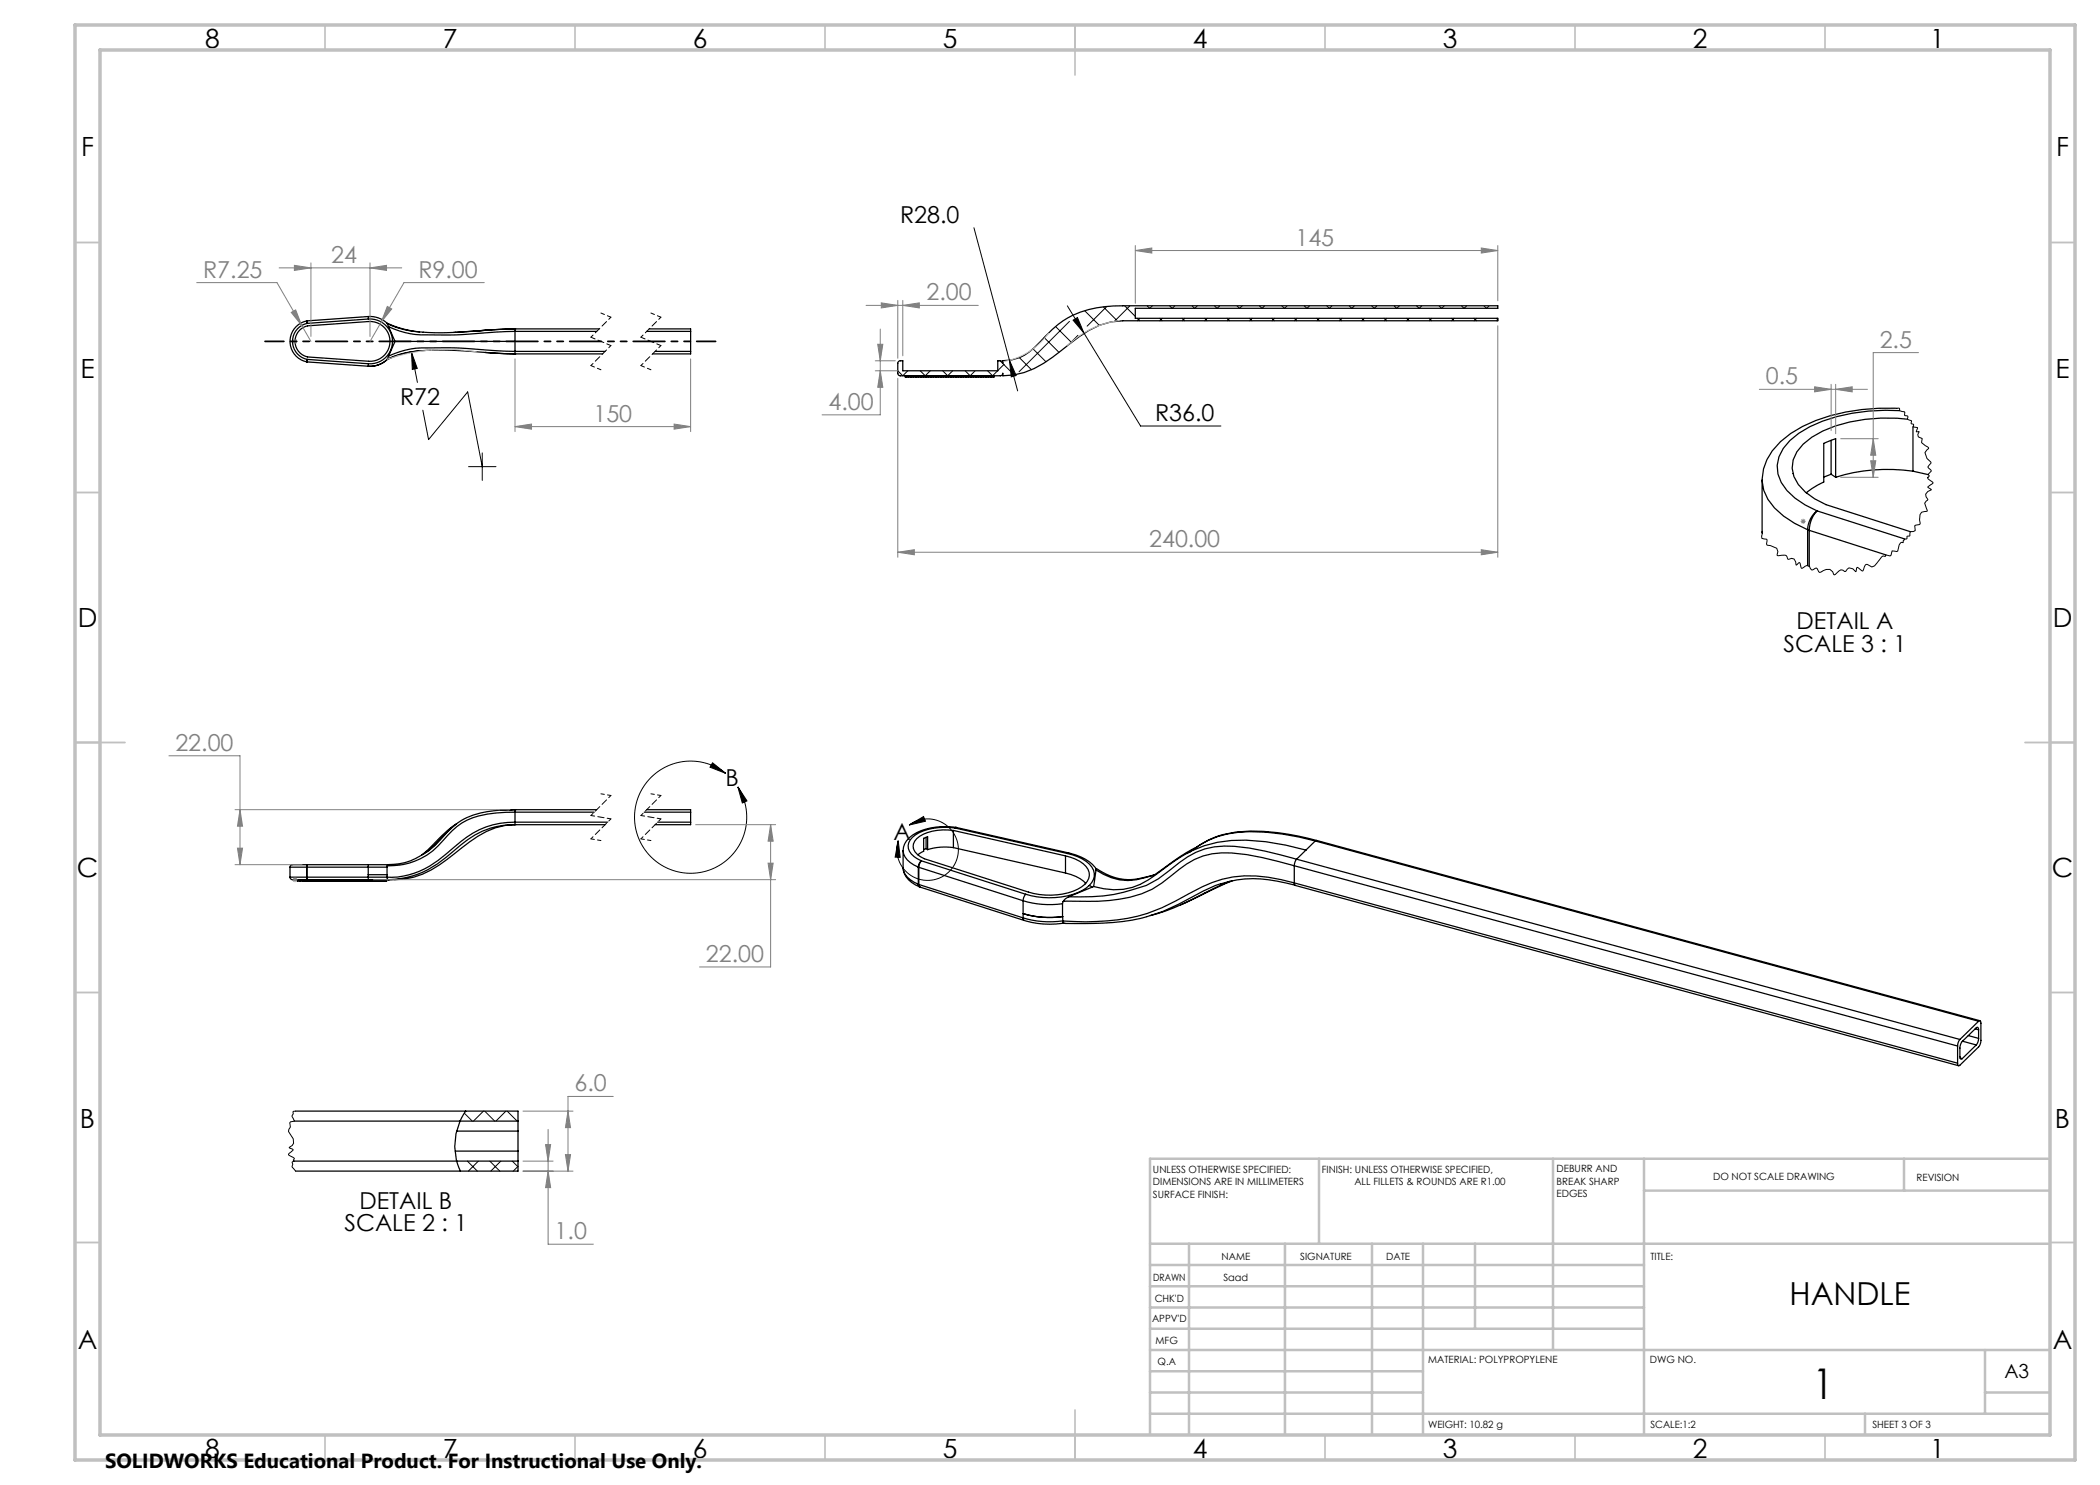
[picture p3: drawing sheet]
<svg xmlns="http://www.w3.org/2000/svg" width="420mm" height="297mm" viewBox="0 0 420 297" stroke-linecap="round" stroke-linejoin="round" font-family="sans-serif">
<g fill="none" stroke="#000" stroke-width=".25">
<path d="M60.1 65.9l1.4-.7 12.2-.9a4 4 0 0 1 4.3 4 4 4 0 0 1-4.3 4l-12.2-.9a3.2 3.2 0 0 1-2.4-2.3 3.2 3.2 0 0 1 1-3.2zM61.3 64.2a4.2 4.2 0 0 0-3.3 4.1 4.2 4.2 0 0 0 3.3 4.1M61.3 64.2l.1 .5M61.3 72.4h.1M61.4 64.2v.5M61.4 64.2h-.1M61.4 72.4l12.2 .9M61.4 64.7a3.7 3.7 0 0 0-2.9 3.6 3.7 3.7 0 0 0 2.9 3.6M61.4 71.9l-.1 .5M61.4 71.9v.5M61.4 71.9l12.3 .9M73.6 63.3a5 5 0 0 1 3.8 1.3 20.8 20.8 0 0 0 5.6 1.7l.9 .1"/>
<path d="M73.6 63.3l.1 .5M73.6 63.3l-12.2 .9M73.7 72.8l-.1 .5M73.7 63.8a4.5 4.5 0 0 1 4.8 4.5M73.7 63.8l-12.3 .9M77.4 71.9a5 5 0 0 1-3.8 1.4M77.7 65.3l1.3 3M77.7 65.3a17.3 17.3 0 0 0 8.8 1.7h4.8l11.7-.7M77.7 65.3l-.3-.6 .1 .1a17.9 17.9 0 0 0 8.2 1.7h5.4M78.5 68.3a4.5 4.5 0 0 1-4.8 4.5M78.5 68.3h.5M79 68.3h24"/>
<path d="M79 68.3l-1.3 2.9M84.1 70.2l-1.2 .1a20.3 20.3 0 0 0-5.4 1.6M92.1 66.4l-1.1 .1M97 70.5h.4M97 70.5a58.6 58.6 0 0 0-16.2 .1l-1.9 .6-1.5 .7 .3-.7M97 70.5l6 .3M97.5 70.5l.8 .1M97.9 66l-7.2 .5M98.1 70.6h.4M98.1 66l-3.4 .2M98.5 70.6l4.5 .2M103 65.8h.1"/>
<path d="M103 70.8h.1M103 65.8l-5.9 .3M103 70.3l-11.7-.7h-4.3a18 18 0 0 0-9.3 1.6M103 70.3v.5M103 65.8v.5M103 65.8l-10.8 .6M103 70.3h18M103 66.3h16.3M103 70.8h17.5M103 65.8h16.8M103 66.3v4M129.3 66.3h8.8"/>
<path d="M129.8 65.8h8.3v.5M131 70.3h7.1M138.1 70.3v.5h-7.6M138.1 66.3v4M179.7 72.3l.9-.1v2h19v-2h.7l.3 .5v-.6a9.4 9.4 0 0 0 7.4-3.7 18.2 18.2 0 0 1 11.3-6.8l3.4-.4h1.9h75v.5h-72.5v2h72.5v.5h-75a14.6 14.6 0 0 0-8.8 3.2l-1.9 1.4a38.7 38.7 0 0 1-7.1 4.9l-2 .8-2.1 .5-2.1 .2v-.5l-.3 .4-1.5 .1v.2h-.2v-.2h-.3v.2h-.2v-.2h-.3v.2h-.2v-.2h-.3v.2h-.2v-.2h-.3v.2h-.2v-.2h-.3v.2h-.2v-.2h-.3v.2h-.2v-.2h-.3v.2h-.2v-.2h-.3v.2h-.2v-.2h-.3v.2h-.2v-.2h-.3v.2h-.2v-.2h-.3v.2h-.2v-.2h-.3v.2h-.2v-.2h-.3v.2h-.2v-.2h-.3v.2h-.2v-.2h-.3v.2h-.2v-.2h-.3v.2h-.2v-.2h-.3v.2h-.2v-.2h-.3v.2h-.2v-.2h-.3v.2h-.2v-.2h-.3v.2h-.2v-.2h-.3v.2h-.2v-.2h-.3v.2h-.2v-.2h-.3v.2h-.2v-.2h-.3v.2h-.2v-.2h-.3v.2h-.2v-.2h-.3v.2h-.2v-.2h-.3v.2h-.2v-.2h-.3v.2h-.2v-.2h-.3v.2h-.2v-.2h-.3v.2h-.2v-.2h-.3v.2h-.2v-.2h-.3v.2h-.2v-.2h-.3v.2h-.2v-.2h-.3v.2h-.2v-.2h-.3v.2h-.2v-.2l-1.1-.1-.4-.3v-2.1zM352.4 96l.1 10.6M352.4 96.1a8 8 0 0 0 2.5 5.5l1.8 1.6 2.2 1.5 2.6 1.2M358.6 94.7h.1M366.2 94.8l-1.4 .6M366.2 94.8l.9 .7M366.2 88.1v6.7M367.1 95.5v-7.8l-2.3 1v7.7l-2.3 1.3-1.3 .9"/>
<path d="M379.4 81.7a39.9 39.9 0 0 0-18.9 3.6 14.5 14.5 0 0 0-7.8 8.5l-.2 2.3M379.9 82.1a36.3 36.3 0 0 0-18 3.3 11.9 11.9 0 0 0-6.1 6 6.6 6.6 0 0 0 1.6 6.7l1.6 1.5 2 1.4 2.4 1.2M381.5 83.8a32.5 32.5 0 0 0-17 2.4 10.3 10.3 0 0 0-5.9 5.8 6.2 6.2 0 0 0 2.5 6.4l1.8 1.4 2.3 1.1 16.8 5.4M382.6 94.2a34.9 34.9 0 0 0-15.5 1.3M382.6 94.2l3 .7M382.6 85.4v8.8M352.5 106.6v.1M361.5 105.9l.4 .2M361.5 105.9v7.1M361.9 106.1l15.2 4.9M361.9 106.1v7M363.4 102.2a5.6 5.6 0 0 0-1.5 3.9"/>
<path d="M363.4 102.2a4.8 4.8 0 0 0-1.9 3.7M363.4 102.2l17.5 5.6M58 175.4l.1 .4 .3 .1h3M58 175.4h3.3M58 173.4h3.3M58 173.4v2M59.5 175.9l.1 .3M59.6 175.9v.3M59.8 175.9v.3h-.2M60 175.9v.3h.1M60.1 175.9v.3M60.4 175.9v.3h-.3"/>
<path d="M60.5 175.9v.3h.2M60.7 176.2h.3M60.7 175.9v.3M61 175.9v.3M61 176.2h.3M61.3 176.2h.2M61.3 175.9v.3M61.3 173.4h.1M61.3 175.4h.1M61.3 175.4l.1 .5M61.3 173.4v2M61.4 175.4v.5"/>
<path d="M61.4 173.4h12.2M61.4 175.4h12.2M61.4 173.4v2M61.4 172.9h-3l-.3 .2-.1 .3M61.4 172.9v.5M61.4 172.9l-.1 .5M61.4 172.9h12.3M61.4 175.9h12.3M61.5 176.2h.3M61.5 175.9v.3M61.8 176.2h.2M61.8 175.9v.3"/>
<path d="M62 176.2h.3M62 175.9v.3M62.3 176.2h.2M62.3 175.9v.3M62.5 176.2h.3M62.5 175.9v.3M62.8 176.2h.2M62.8 175.9v.3M63 176.2h.3M63 175.9v.3M63.3 176.2h.2M63.3 175.9v.3"/>
<path d="M63.5 176.2h.3M63.5 175.9v.3M63.8 176.2h.3M63.8 175.9v.3M64.1 176.2h.2M64.1 175.9v.3M64.3 176.2h.3M64.3 175.9v.3M64.6 176.2h.2M64.6 175.9v.3M64.8 176.2h.3M64.8 175.9v.3"/>
<path d="M65.1 176.2h.2M65.1 175.9v.3M65.3 176.2h.3M65.3 175.9v.3M65.6 176.2h.2M65.6 175.9v.3M65.8 176.2h.3M65.8 175.9v.3M66.1 176.2h.2M66.1 175.9v.3M66.3 176.2h.3M66.3 175.9v.3"/>
<path d="M66.6 176.2h.3M66.6 175.9v.3M66.9 176.2h.2M66.9 175.9v.3M67.1 176.2h.3M67.1 175.9v.3M67.4 176.2h.2M67.4 175.9v.3M67.6 176.2h.3M67.6 175.9v.3M67.9 176.2h.2M67.9 175.9v.3"/>
<path d="M68.1 176.2h.3M68.1 175.9v.3M68.4 176.2h.2M68.4 175.9v.3M68.6 176.2h.3M68.6 175.9v.3M68.9 176.2h.2M68.9 175.9v.3M69.1 176.2h.3M69.1 175.9v.3M69.4 176.2h.2M69.4 175.9v.3"/>
<path d="M69.6 176.2h.3M69.6 175.9v.3M69.9 176.2h.3M69.9 175.9v.3M70.2 176.2h.2M70.2 175.9v.3M70.4 176.2h.3M70.4 175.9v.3M70.7 176.2h.2M70.7 175.9v.3M70.9 176.2h.3M70.9 175.9v.3"/>
<path d="M71.2 176.2h.2M71.2 175.9v.3M71.4 176.2h.3M71.4 175.9v.3M71.7 176.2h.2M71.7 175.9v.3M71.9 176.2h.3M71.9 175.9v.3M72.2 176.2h.2M72.2 175.9v.3M72.4 176.2h.3M72.4 175.9v.3"/>
<path d="M72.7 176.2h.3M72.7 175.9v.3M73 176.2h.2M73 175.9v.3M73.2 176.2h.3M73.2 175.9v.3M73.5 176.2h.2M73.5 175.9v.3M73.6 175.4l.1 .5M73.6 175.4h3.8M73.6 174.9h3.8M73.6 173.4h3.8"/>
<path d="M73.6 173.4v2M73.7 175.9h4.2M73.7 172.9l-.1 .5M73.7 172.9h4M73.7 176.2h.3M73.7 175.9v.3M74 176.2h.2M74 175.9v.3M74.2 176.2h.3M74.2 175.9v.3M74.5 176.2h.2M74.5 175.9v.3"/>
<path d="M74.7 176.2h.2M74.7 175.9v.3M74.9 176.2h.3M74.9 175.9v.3M75.2 176.2h.2M75.2 175.9v.3M75.4 176.2h.2M75.4 175.9v.3M75.6 176.2h.3M75.6 175.9v.3M75.9 176.2h.2M75.9 175.9v.3"/>
<path d="M76.1 176.2h.2M76.1 175.9v.3M76.3 176.2h.2M76.3 175.9v.3M76.5 176.2h.2M76.5 175.9v.3M76.7 175.9v.3M76.9 175.9v.3h-.2M77 175.9v.3h.1M77.1 175.9v.3M77.3 175.9v.3h-.2M77.4 173.4v2"/>
<path d="M77.4 175.4l.1 .4 .2 .1M77.4 175.4h.1M77.4 173.2v.2M85 170.6l-.2 .1M90.2 165.7l-.8 .8a18 18 0 0 1-6.3 5.2 13.7 13.7 0 0 1-5.5 1.3l-.2 .2M91 165l-1.6 1.4-2.5 2.6-1.8 1.5M91.3 164.7v.1a21.1 21.1 0 0 0-5 4.4l-1.9 1.8M100.7 162h-.5M101.1 162h-.9M102.5 161.9l-1.2 .1M103 164.9h.1M103 161.9h.1"/>
<path d="M103 161.9a23.6 23.6 0 0 0-10.2 1.9l-1.2 .7-1.5 1.3M103 164.4a16.9 16.9 0 0 0-12.3 5.1 20.5 20.5 0 0 1-9 5.5 12.8 12.8 0 0 1-4.3 .4M103 164.4v.5M103 164.9a15.8 15.8 0 0 0-10.8 4.1l-1.9 1.5a18.5 18.5 0 0 1-12.6 5.4M103 162.4a20.6 20.6 0 0 0-10.6 2.2 22.3 22.3 0 0 0-4.8 4.6 14.1 14.1 0 0 1-10.2 4M103 164.9a14.5 14.5 0 0 0-9.1 3.5l-1.6 1.2a27.6 27.6 0 0 1-9.6 5.8 19.3 19.3 0 0 1-5 .5M103 162v.4M103 162.4v2M103 162.4h15.8M103 164.4h18.5M103 161.9h16.3M103 164.9h18"/>
<path d="M103 161.9l-1.1 .1M128.8 162.4h9.3M129.3 161.9h8.8v.5M131.5 164.4h6.6M138.1 164.4v.5h-7.1M138.1 162.4v2M180.6 170.1v3.5a3.5 3.5 0 0 0 2.2 2.8l.9 .5M180.6 170.1a3.5 3.5 0 0 0 2.2 2.9l.9 .4M180.6 173.6a4.4 4.4 0 0 0 3.3 3.8M182.7 169.7h.1M183.7 173.4l.1 .1M183.7 176.9h.1"/>
<path d="M183.7 176.9l.2 .5M183.7 173.4v3.5M183.8 176.9l.2 .5M183.8 173.5l20.8 6.6M183.8 176.9l20.8 6.7M183.8 173.5v3.4M183.9 177.4h.1M184 177.4l20.8 6.7M184.3 172.2l-.4 .5-.1 .8M184.3 172.2a1.62 1.62 0 0 0-.6 1.2M184.3 172.2l20.9 6.7M185.2 169.7l-.5 .2"/>
<path d="M185.2 169.7l.3 .2M185.2 167.5v2.2M185.5 169.9v-2.5l-.8 .3v2.5l-1.1 .8M190.7 166.1a9.4 9.4 0 0 0-7.3 1.6 1.99 1.99 0 0 0 .1 3.2l1.4 .9 20.8 6.6a13.5 13.5 0 0 0 10.6-1 2.63 2.63 0 0 0 .4-4.6 8.7 8.7 0 0 0-3.6-1.6M190.7 169.5a11.6 11.6 0 0 0-5.2 .4M190.7 166.1l22.4 5.1M190.7 169.5l22.4 5.1M190.7 166.1v3.4M191 165.6a11.2 11.2 0 0 0-8.5 1.9 2.33 2.33 0 0 0 .3 3.8l1.5 .9M191 165.6l22.5 5.1M191.2 165.5a12.1 12.1 0 0 0-9.4 2.1 3.4 3.4 0 0 0-1.2 2.6M191.2 165.5h.1"/>
<path d="M191.2 165.5l-.2 .1M191.2 165.5l22.5 5.1M205.2 178.9l-.4 .5-.2 .7M213.1 174.6a8 8 0 0 1 4.1 2.1M213.1 171.2v3.4M213.5 170.7a7.3 7.3 0 0 1 5.2 3.3 2.71 2.71 0 0 1-.8 3.1M213.7 179.4l-.6 .3-.5 .6M213.7 170.6l-.2 .1M213.7 170.6a8.6 8.6 0 0 1 5.6 3.3M217.9 177.1a12.5 12.5 0 0 1-9.3 2.4l-3.4-.6M217.9 177.1l.5 .3M218.7 177.3l-5 2.1"/>
<path d="M219.2 174l.1-.3a11.6 11.6 0 0 0 10.8 1.5l.8-.2M219.2 174l-.5 3.3M219.2 174a10.8 10.8 0 0 0 9.9 1.5l1.6-.4M228.1 176.9a12.6 12.6 0 0 1-9.4 .4M237.4 170.6l-2.4 1.5-5.3 3.9-1.5 .8M238.9 169.6a70.4 70.4 0 0 0-8.2 5.5M244.1 176.8a22.2 22.2 0 0 1 13.2-.2l1.8 .5M244.2 176.7a49.4 49.4 0 0 0-8.5 4.1l-3.1 1.5-3.2 1M246 176.3l-5 2.3a44.5 44.5 0 0 1-10.9 4.5M246.5 176.2l-10.4 4.8M258.9 176.6a30.3 30.3 0 0 0-12.3-1.2 25.4 25.4 0 0 0-8.8 3.3 36.8 36.8 0 0 1-12.2 5 56.1 56.1 0 0 1-13.1 .5M258.9 173.2a55.1 55.1 0 0 0-14.6-2.6 13.4 13.4 0 0 0-8.5 3.3 25.2 25.2 0 0 1-7.5 4.9 35.5 35.5 0 0 1-12.5 1.5h-3.2"/>
<path d="M258.9 176.6l.2 .5 132.6 36M258.9 173.2l132.6 36M258.9 176.6l132.6 36M258.9 173.2v3.4M259.3 171.8l-.3 .6-.1 .8M259.3 171.8a58.1 58.1 0 0 0-14.5-2.6 14 14 0 0 0-8.8 3.2l-4.4 3.4-2.3 1.3a36.2 36.2 0 0 1-15.6 2.3M259.3 171.8l132.7 36.1M261.2 170a41.2 41.2 0 0 0-17.7-1.5l-2.7 .7-2.5 1-.9 .5M261.2 170l-1.9 1.8M263.1 168.2a40.3 40.3 0 0 0-17.6-1.4 17.2 17.2 0 0 0-7.6 3.7M263.1 168.2l-1.9 1.8M263.1 168.2l132.6 36"/>
<path d="M263.3 168.1l-.2 .1M263.3 168.1a46 46 0 0 0-16.1-1.7 16.8 16.8 0 0 0-8.3 3.3M263.3 168.1l132.7 36M204.6 180.1a18.4 18.4 0 0 0 7.9 .6M204.6 183.6a18.3 18.3 0 0 0 7.9 .6M204.6 183.6l.2 .5M204.6 180.1v3.5M204.8 184.1a17.3 17.3 0 0 0 8 .5M212.5 183.3a18.4 18.4 0 0 1-7.9-.6 18.3 18.3 0 0 0 7.9 .6M212.5 183.3h.1M212.5 180.7v2.6M212.5 183.3v.9"/>
<path d="M212.5 184.2h.1M212.6 180.3l-.1 .4M229.3 183.4a55.2 55.2 0 0 1-16.6 1.2l-.2-.4M391.5 209.2v3.4M392 207.9l-.3 .6-.2 .7M392 211.6l.4 .1M392.5 208.2l2.8 .8M393.7 207.1l2 .6M395 205.8l.7 .2M395.3 209l-2.9 2.7M395.7 204.2a.31 .31 0 0 1 .4 0 .31 .31 0 0 1 .1 .5v3.4l-.2 .9-4 4a.31 .31 0 0 1-.4 .1 .31 .31 0 0 1-.1-.5M395.7 206a.31 .31 0 0 0 0-.5 .31 .31 0 0 0-.4 .1l-3 2.9-.3 .9v1.9a.31 .31 0 0 0 0 .4 .31 .31 0 0 0 .4 0"/>
<path d="M395.7 207.7l-.1 .7-.3 .6M395.7 204.2l-3.7 3.7M395.7 206v1.7M58.9 224.2h44.7M58.9 232.2h44.7M59.1 222.2h44.5v2M91.1 230.2h12.5M91.4 226.2h12.2M93.1 222.2a12.1 12.1 0 0 0-1.3 11.3l.3 .7M103.6 230.2v2M103.6 224.2v2M103.6 232.2v2h-44.5"/>
<path d="M103.6 226.2v4"/>
</g>
<g fill="none" stroke="#000" stroke-width=".2">
<path d="M194.8 45.6l8.7 32.6M82.3 70.5l1.2 6M82.3 70.5l1.2 3.2-1 .2zM179.6 74.2l1 1 1-1M184 74.2l1.3 1.2M184.8 75.4h.1M186 74.2l-1 1M188.5 74.2l1.3 1.2M189.3 75.4h.1M190.5 74.2l-1 1M193 74.2l1 1 1-1M193.8 75.4h.1"/>
<path d="M194.1 75.2l.2 .2M197.5 74.2l1 1 1-1M198.3 75.4h.1M198.6 75.2l.2 .2M200 72.2l2.8 2.8M200.8 72.9l-1.2 1.2M201.9 72.1l1.3 3-.9 .3zM203.9 71.5l2.4 2.5M206.6 69.8l2.6 2.6M208.8 67.5l3 3M211.1 65.3l3.2 3.2M213.5 61.2l14.6 24h16.1"/>
<path d="M213.9 64.3l-10.1 10.1M214.6 64l.9-.5 1.3 3.1zM215.6 67.1l-1.9 1.9M216.8 66.5h.1M217 62.2l2.9 2.9M220.7 61.4l2.8 2.8M221.3 61.3l-3.9 3.9M224.9 61.2l2.2 2.1M226 61.2l-3.1 3.1M227.4 63.7l.5 .5M228 63.7l-.5 .5M229.4 61.2l.5 .5"/>
<path d="M230.5 61.2l-.5 .5M231.9 63.7l.5 .5M232.5 63.7l-.5 .5M233.9 61.2l.5 .5M235 61.2l-.5 .5M236.4 63.7l.5 .5M237 63.7l-.5 .5M238.4 61.2l.5 .5M239.5 61.2l-.5 .5M240.9 63.7l.5 .5M241.5 63.7l-.5 .5M242.9 61.2l.5 .5"/>
<path d="M244 61.2l-.5 .5M245.4 63.7l.5 .5M245.9 63.7l-.5 .5M247.4 61.2l.5 .5M248.4 61.2l-.5 .5M249.9 63.7l.5 .5M250.4 63.7l-.5 .5M251.9 61.2l.5 .5M252.9 61.2l-.5 .5M254.4 63.7l.5 .5M254.9 63.7l-.5 .5M256.4 61.2l.5 .5"/>
<path d="M257.4 61.2l-.5 .5M258.9 63.7l.5 .5M259.4 63.7l-.5 .5M260.9 61.2l.5 .5M261.9 61.2l-.5 .5M263.4 63.7l.5 .5M263.9 63.7l-.5 .5M265.3 61.2l.5 .5M266.4 61.2l-.5 .5M267.8 63.7l.5 .5M268.4 63.7l-.5 .5M269.8 61.2l.5 .5"/>
<path d="M270.9 61.2l-.5 .5M272.3 63.7l.5 .5M272.9 63.7l-.5 .5M274.3 61.2l.5 .5M275.4 61.2l-.5 .5M276.8 63.7l.5 .5M277.4 63.7l-.5 .5M278.8 61.2l.5 .5M279.9 61.2l-.5 .5M281.3 63.7l.5 .5M281.9 63.7l-.5 .5M283.3 61.2l.5 .5"/>
<path d="M284.4 61.2l-.5 .5M285.8 63.7l.5 .5M286.4 63.7l-.5 .5M287.8 61.2l.5 .5M288.9 61.2l-.5 .5M290.3 63.7l.5 .5M290.8 63.7l-.5 .5M292.3 61.2l.5 .5M293.3 61.2l-.5 .5M294.8 63.7l.5 .5M295.3 63.7l-.5 .5M296.8 61.2l.5 .5"/>
<path d="M297.8 61.2l-.5 .5M299.3 63.7l.3 .2M299.6 63.9l-.3 .3M84.6 82l1.1 5.9 7.8-9.5 3 14.9M93.7 93.3h5.5M96.5 90.6v5.5M379.4 81.7l.4-.1 .1 .5 1.1 .3-.1 .6 .7 .2-.1 .6 .8 .3v.6l.4 .2-.1 .5 .9 .1-.3 .8h.6l-.3 .6 .2 .5 .8 .3-.2 .8 1.4 1.1-.7 .9 .4 1.2 .8 .8-.6 .9 .6 .8-.6 .7 .3 .2-.4 .5 1.1 1-1 .8 .7 .5-.7 .4-.5 .5 .1 .6 .4 .6-.7 .6 .6 1.6-1.2 .3a2.91 2.91 0 0 0-.3 2.3l-1.1 .4 .2 .9-.4 .2h-.7l-.1 .9h-.4l-.1 .6h-.5v.1l-.2 .2-.1 .4h-.4l-.1 .1-.3 .4-.3 1.2h-1.1l-.2 .9-.2 .1-.9-.2v.3l-.6-.1-1.6 2-.5 .2-.9-.5a.78 .78 0 0 0-.8 .9l-.1 .3-.2 .1-.9-.7a.67 .67 0 0 0-.3 .8l-.6-.5-.8-.2-.7 .7-.9-.3-1.1 .9h-.3a1.3 1.3 0 0 0-2.1-.8l-.8 .4-.7-.9-.8 .4-.3-.3-.2-.6-.2 .2-.2-.3-1.2 .6-.4-1.1-.7 .5-.1-.6-.3-.6-.5-.1-.7 .2-.3-.8-.3-.1-1.6 .1 .2-.8-.3-.6-2-.7 .1-1-.1-.2-.9-.1 .1-1.1M142.5 152.6l2.6 2.1-3.1-1.3zM145.1 154.7a11.2 11.2 0 0 0-17.8 5.9 11.2 11.2 0 0 0 12.6 13.9 11.2 11.2 0 0 0 7.7-17.1M147.6 157.4l1.8 2.8-.9 .4zM179.6 168.1l.4 3.4-1-.1zM181.8 165a6.2 6.2 0 0 1 9.5 2.9 6.2 6.2 0 0 1-5.7 8.2 6.2 6.2 0 0 1-6-8"/>
<path d="M181.8 165l2.9-1.7 .4 1zM59.1 222.2l-.5 .1 .1 .4-.3 .5 .5 1-.8 .2-.2 .2 .2 .8-.4 .9 .9 1.5 .1 .9-.3 .4-.6 .4 .8 .5-.9 1 1.2 .7-.2 .4 .2 .1-.5 .2 .2 .4-.2 .5 .7 .9M92.9 222.6l1.6 1.6M93.5 232.2l2 2M95.7 232.2l-2 2M96.7 222.2l-2 2M96.9 222.2l2 2M98 232.2l2 2M100.2 232.2l-2 2M101.2 222.2l-2 2M101.4 222.2l2 2M102.5 232.2l1.1 1.2"/>
<path d="M103.6 233.3l-.9 .9"/>
</g>
<g fill="none" stroke="#808080" stroke-width=".2">
<path d="M39.3 56.5h16.1l6.8 11.8M55.8 53.6h24.6M58.9 53.1l3.3 .5-3.3 .5zM62.2 52.6v14.7M74 53.6l3.3-.5v1zM74 52.6v14.7M96.9 56.5h-16.1l-6.8 11.8M227.1 50.1l3.3-.5v1zM227.1 49.1v11.6M227.1 50.1h72.5M296.3 49.6l3.3 .5-3.3 .5zM299.6 49.1v11.1"/>
<path d="M58.3 62.5l.8-.5 1.2 3.1zM58.5 68.3h1M58.6 67.9l.8 .7M59 67.8v1M59.4 67.9l-.8 .7M77.5 61.3l.8 .5-2 2.6zM103 71.8v14.5M138.1 71.8v14.5M173.2 61.1h22.5M175.1 74.2h4.5M175.1 72.2h4M175.5 68.9h1.1l-.5 3.3z"/>
<path d="M176.1 74.2l.5 3.3h-1.1zM176.1 65.8v17.2h-11.7M176.3 60.6l3.3 .5-3.3 .5zM179.6 60.1v11.6M179.6 75.7v35.8M180.6 61.1l3.3-.5v1zM180.6 60.1v11.1M299.6 65.2v46.3M351.9 77.9h21.6M362.9 77.4l3.3 .5-3.3 .5zM366.2 76.9v9.2M367.1 77.9l3.3-.5v1z"/>
<path d="M367.1 76.9v9.8M383.7 70.5h-9.1v25M103 85.3l3.3-.5v1zM103 85.3h35.1M134.8 84.8l3.3 .5-3.3 .5zM368.1 95.5h7.5M368.1 87.7h7.5M374.1 92.2h1.1l-.6 3.3zM374.6 87.7l.6 3.3h-1.1zM179.6 110.5l3.3-.6v1.1zM179.6 110.5h120M296.3 109.9l3.3 .6-3.3 .5z"/>
<path d="M360.1 104.3h1M360.3 103.9l.7 .7M360.6 103.8v1M361 103.9l-.7 .7M33.8 151.2h14.2v21.7M47 161.9h55M47 172.9h13.4M47.5 169.6h1l-.5 3.3zM48 161.9l.5 3.3h-1zM58.5 175.9h1M58.6 175.6l.8 .7M59 175.4v1"/>
<path d="M59.4 175.6l-.8 .7M74.7 175.9h80.4M139.1 164.9h16M153.6 172.6h1l-.5 3.3zM154.1 164.9l.5 3.3h-1zM154.1 164.9v28.5h-14.2M122.7 219.3h-9.1v14.9M104.6 234.2h10M104.6 222.2h10M104.6 232.2h6M109.1 228.9h1l-.5 3.3zM109.6 234.2l.5 3.3h-1z"/>
<path d="M109.6 225.9v22.9h9.1M113.1 230.9h1l-.5 3.3zM113.6 222.2l.5 3.3h-1z"/>
</g>
<path d="M95.3 70.4a36.5 36.5 0 0 0-17.9 1.5M209.7 66.6a14.1 14.1 0 0 1-9 5.7M223.9 64.1a18 18 0 0 0-10.4 5.1" fill="none" stroke="#c0c0c0" stroke-width=".2"/>
<path d="M118.2 73.1l2 .9M120.2 62.6l2 .8M128.2 73.1l2 .9M130.2 62.6l2 .8M118.2 163.1l4 .7M128.2 163.1l4 .7" fill="none" stroke="#000" stroke-width=".2" stroke-dasharray="1.3 .6" stroke-dashoffset=".5"/>
<path d="M122.2 63.4l-4 4M122.2 69.1l-4 4M132.2 63.4l-4 4M132.2 69.1l-4 4M122.2 159.1l-4 4M132.2 159.1l-4 4M122.2 163.8l-4 4M132.2 163.8l-4 4" fill="none" stroke="#000" stroke-width=".2" stroke-dasharray="1.3 .6" stroke-dashoffset=".7"/>
<path d="M118.2 67.4l4 1.7M128.2 67.4l4 1.7" fill="none" stroke="#000" stroke-width=".2" stroke-dasharray="1.3 .6" stroke-dashoffset=".4"/>
<path d="M120.2 158.8l2 .3M130.2 158.8l2 .3M118.2 167.8l2 .3M128.2 167.8l2 .3" fill="none" stroke="#000" stroke-width=".2" stroke-dasharray="1.3 .6" stroke-dashoffset=".6"/>
<path d="M143.1 68.3h-90.1" fill="none" stroke="#000" stroke-width=".35" stroke-dasharray="6.3 1.3 1.3 1.3 1.3 1.3" stroke-dashoffset="2.6"/>
<g fill="none" stroke="#c0c0c0" stroke-width=".35">
<path d="M65 5v5M115 5v5M165 5v5M215 5v10M265 5v5M315 5v5M365 5v5M15 48.5h5M410 48.5h5M15 98.5h5M410 98.5h5M15 148.5h10"/>
<path d="M405 148.5h10M15 198.5h5M410 198.5h5M15 248.5h5M410 248.5h5M65 287v5M115 287v5M165 287v5M215 282v10M265 287v5M315 287v5M365 287v5"/>
</g>
<g fill="none" stroke="#c0c0c0" stroke-width=".5">
<path d="M263.8 231.8v17M310.6 231.8v38.2M328.8 231.8v55.2M328.8 238.1h81.2M380.8 231.8v6.3M410 231.8h-180v55.2M230 248.8h180M230 257.3h98.8M230 253h98.8M237.8 248.8v38.2M257 248.8v38.2M274.4 248.8v38.2"/>
<path d="M284.6 248.8v38.2M295 248.8v17M230 265.8h98.8M230 261.5h98.8M230 278.5h54.6M230 274.3h54.6M230 270h180M397 278.5h13M397 270v12.8M230 282.8h180M373 282.8v4.2"/>
</g>
<path d="M15 5h400v287h-400zM20 10h390v277h-390z" fill="none" stroke="#c0c0c0" stroke-width=".7"/>
<g fill="#000">
<path d="M82.3 70.5l1.2 3.2-1 .2z"/>
<path d="M214.6 64l2.2 2.6-1.3-3.1zM201.9 72.1l.4 3.3 .9-.3z"/>
<path d="M179.6 168.1l.4 3.4-1-.1zM181.8 165l2.9-1.7 .4 1zM142.5 152.6l2.6 2.1-3.1-1.3zM147.6 157.4l1.8 2.8-.9 .4z"/>
</g>
<g fill="#808080">
<path d="M134.8 84.8l3.3 .5-3.3 .5zM103 85.3l3.3-.5v1zM180.6 61.1l3.3-.5v1zM176.3 60.6l3.3 .5-3.3 .5zM367.1 77.9l3.3-.5v1zM362.9 77.4l3.3 .5-3.3 .5z"/>
<path d="M58.3 62.5l2 2.6-1.2-3.1zM77.5 61.3l-1.2 3.1 2-2.6zM58.9 53.1l3.3 .5-3.3 .5zM74 53.6l3.3-.5v1zM179.6 110.5l3.3-.6v1.1zM296.3 109.9l3.3 .6-3.3 .5zM176.1 74.2l.5 3.3h-1.1zM175.5 68.9h1.1l-.5 3.3zM227.1 50.1l3.3-.5v1zM296.3 49.6l3.3 .5-3.3 .5zM48 161.9l.5 3.3h-1zM47.5 169.6h1l-.5 3.3zM154.1 164.9l.5 3.3h-1zM153.6 172.6h1l-.5 3.3zM374.1 92.2h1.1l-.6 3.3zM374.6 87.7l.6 3.3h-1.1zM113.1 230.9h1l-.5 3.3zM113.6 222.2l.5 3.3h-1zM109.6 234.2l.5 3.3h-1zM109.1 228.9h1l-.5 3.3z"/>
</g>
<text font-size="8.5" x="362.5" y="279.7">1</text>
<text font-size="6.3" x="357.9" y="260.9">HANDLE</text>
<g font-size="5.3">
<text x="41" y="9.5">8</text>
<text x="88.5" y="9.5">7</text>
<text x="138.5" y="9.5">6</text>
<text x="188.5" y="9.5">5</text>
<text x="238.5" y="9.5">4</text>
<text x="288.5" y="9.5">3</text>
<text x="338.5" y="9.5">2</text>
<text x="386" y="9.5">1</text>
<text x="16.2" y="31.3">F</text>
<text x="411.2" y="31.3">F</text>
<text x="16.1" y="75.5">E</text>
<text x="411.1" y="75.5">E</text>
<text x="15.5" y="125.5">D</text>
<text x="410.5" y="125.5">D</text>
<text x="15.4" y="175.5">C</text>
<text x="410.4" y="175.5">C</text>
<text x="16" y="225.5">B</text>
<text x="411" y="225.5">B</text>
<text x="15.5" y="269.8">A</text>
<text x="410.5" y="269.8">A</text>
<text x="41" y="291.5">8</text>
<text x="88.5" y="291.5">7</text>
<text x="138.5" y="291.5">6</text>
<text x="188.5" y="291.5">5</text>
<text x="238.5" y="291.5">4</text>
<text x="288.5" y="291.5">3</text>
<text x="338.5" y="291.5">2</text>
<text x="386" y="291.5">1</text>
</g>
<g font-size="4.7">
<text x="180" y="44.5">R28.0</text>
<text x="80" y="81">R72</text>
<text x="231" y="84.2">R36.0</text>
<text x="359.3" y="125.9">DETAIL A</text>
<text x="356.7" y="130.4">SCALE 3 : 1</text>
<text x="145.1" y="157.3">B</text>
<text x="178.7" y="168">A</text>
<text x="71.9" y="241.8">DETAIL B</text>
<text x="68.9" y="246.3">SCALE 2 : 1</text>
</g>
<g font-size="4.7" fill="#808080">
<text x="66.2" y="52.6">24</text>
<text x="259.1" y="49.1">145</text>
<text x="40.6" y="55.5">R7.25</text>
<text x="83.7" y="55.5">R9.00</text>
<text x="185.3" y="60.1">2.00</text>
<text x="375.9" y="69.5">2.5</text>
<text x="353.2" y="76.9">0.5</text>
<text x="165.7" y="82">4.00</text>
<text x="118.7" y="84.3">150</text>
<text x="229.8" y="109.4">240.00</text>
<text x="35.1" y="150.2">22.00</text>
<text x="141.2" y="192.4">22.00</text>
<text x="114.9" y="218.3">6.0</text>
<text x="110.9" y="247.8">1.0</text>
</g>
<text font-size="4.1" x="21" y="293.7">SOLIDWORKS Educational Product. For Instructional Use Only.</text>
<text font-size="3.9" x="400.9" y="275.5">A3</text>
<g font-size="2">
<text x="230.6" y="234.6">UNLESS OTHERWISE SPECIFIED:</text>
<text x="230.6" y="237.1">DIMENSIONS ARE IN MILLIMETERS</text>
<text x="230.6" y="239.6">SURFACE FINISH:</text>
<text x="264.4" y="234.6">FINISH: UNLESS OTHERWISE SPECIFIED,</text>
<text x="270.9" y="237.1">ALL FILLETS &amp; ROUNDS ARE R1.00</text>
<text x="311.3" y="234.5">DEBURR AND</text>
<text x="311.3" y="237">BREAK SHARP</text>
<text x="311.3" y="239.5">EDGES</text>
<text x="342.6" y="236">DO NOT SCALE DRAWING</text>
<text x="383.3" y="236.2">REVISION</text>
<text x="244.3" y="252">NAME</text>
<text x="260" y="251.9">SIGNATURE</text>
<text x="277.2" y="251.9">DATE</text>
<text x="330.1" y="251.9">TITLE:</text>
<text x="230.6" y="256.1">DRAWN</text>
<text x="244.7" y="256.1">Saad</text>
<text x="230.9" y="260.3">CHK'D</text>
<text x="230.4" y="264.4">APPV'D</text>
<text x="231.1" y="268.8">MFG</text>
<text x="231.5" y="273">Q.A</text>
<text x="285.6" y="272.5">MATERIAL: POLYPROPYLENE</text>
<text x="330" y="272.5">DWG NO.</text>
<text x="285.6" y="285.5">WEIGHT: 10.82 g</text>
<text x="330.1" y="285.6">SCALE:1:2</text>
<text x="374.5" y="285.6">SHEET 3 OF 3</text>
</g>
</svg>
